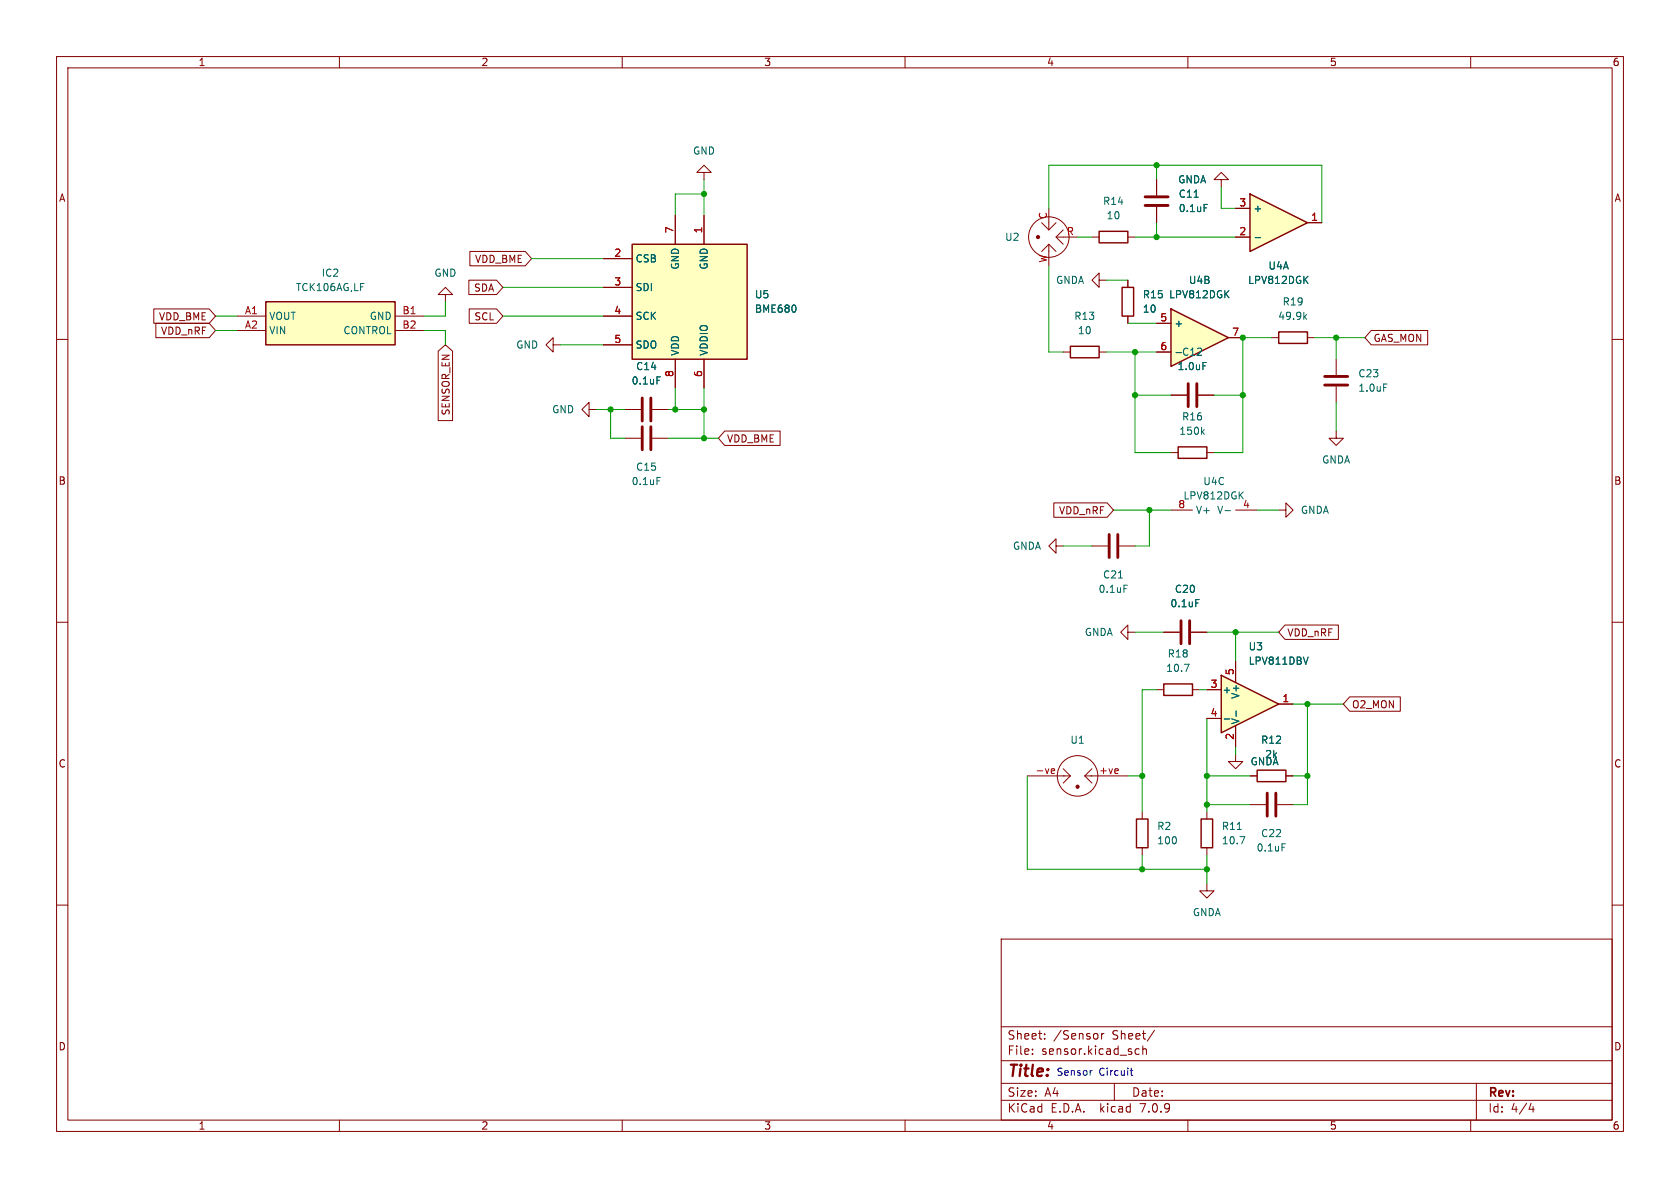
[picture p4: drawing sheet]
<svg xmlns="http://www.w3.org/2000/svg" width="297mm" height="210mm" viewBox="0 0 297 210" stroke-linecap="round" stroke-linejoin="round" font-family="sans-serif">
<g fill="none" stroke="#840000" stroke-width=".18">
<path d="M10 10h277v190h-277zM12 12h273v186h-273zM60 10v2M110 10v2M160 10v2M210 10v2M260 10v2M119.4 38.1v5.1M124.5 30.5h1.2l-1.2-1.3-1.3 1.3h1.3v1.3M124.5 38.1v5.1M184.1 39.4l1.3 1.2M185.4 36.8v3.8"/>
<path d="M186.7 39.4l-1.3 1.2M10 60h2M41.9 55.9h5.1M41.9 58.4h5.1M69.8 55.9h5.1M69.8 58.4h5.1M78.7 52.1h1.3l-1.3-1.3-1.2 1.3h1.2v1.2M106.7 45.7h5.1M106.7 50.8h5.1M106.7 55.9h5.1M185.4 43.2v1.3M185.4 43.2l1.3 1.3"/>
<path d="M185.4 43.2l-1.3 1.3M186.7 41.9h3.8M188 40.6l-1.3 1.3 1.3 1.3M224.8 59.7h1.3M231.1 59.7h1.3M285 60h2M97.8 61v-1.3l-1.3 1.3 1.3 1.2v-1.2h1.3M104.1 72.4v-1.3l-1.2 1.3 1.2 1.3v-1.3h1.3M106.7 61h5.1M110.5 77.5h2.8M110.5 72.4h2.8M115.3 77.5h2.8"/>
<path d="M115.3 72.4h2.8M119.4 63.5v5.1M124.5 63.5v5.1M207 69.9h2.8M211.8 69.9h2.8M236.2 76.2v1.3h1.3l-1.3 1.2-1.3-1.2h1.3M186.7 96.5v-1.2l-1.3 1.2 1.3 1.3v-1.3h1.3M207 80h1.3M213.4 80h1.2M226.1 90.2h1.2v-1.3l1.3 1.3-1.3 1.2v-1.2M10 110h2M285 110h2"/>
<path d="M181.6 137.2h7.6M188 135.9l1.2 1.3M189.2 137.2l-1.2 1.2M191.8 137.2h7.6M191.8 137.2l1.2 1.2M193 135.9l-1.2 1.3M218.4 133.4v1.2h1.3l-1.3 1.3-1.2-1.3h1.2M10 160h2M213.4 156.2v1.3h1.2l-1.2 1.3-1.3-1.3h1.3M285 160h2M177 166h108v32h-108zM60 198v2"/>
<path d="M110 198v2M160 198v2M177 194.5h108M177 191.5h108M177 187.5h108M177 181.5h108M182.5 186.3v.1M182.5 185.5v.1M184.7 183.6v.1M184.7 182.8v.1M194.7 182.7v1M195.2 182.7l-.3 .1-.2 .2"/>
<path d="M197 191.5v3M200.8 186.3h.6M200.8 185.5h.6M202 185.5l.2-.1 .4 .1 .1 .9M202 184.9v1.5M204.1 182.1l-1.3 2M210 198v2M260 198v2M261 191.5v6.5M270.7 195l-.4 1.1h.9M271 195.6v1"/>
<circle cx="183.4" cy="41.9" r=".13"/>
<circle cx="183.5" cy="41.9" r=".13"/>
<circle cx="183.5" cy="41.9" r=".28"/>
<circle cx="185.4" cy="41.9" r="3.6"/>
<circle cx="190.5" cy="137.2" r="3.6"/>
<circle cx="190.5" cy="139.1" r=".13"/>
<circle cx="190.5" cy="139.2" r=".13"/>
<circle cx="190.5" cy="139.1" r=".28"/>
</g>
<g fill="#ffffc2" stroke="#ffffc2" stroke-width=".18">
<path d="M111.8 43.2h20.3v20.3h-20.3z"/>
<path d="M47 53.3h22.8v7.7h-22.8z"/>
</g>
<path d="M47 53.3h22.8v7.7h-22.8zM111.8 43.2h20.3v20.3h-20.3zM226.1 58.7h5v2h-5zM208.3 79h5.1v2h-5.1z" fill="none" stroke="#840000" stroke-width=".25"/>
<path d="M140.7 54.2v.7M230.6 56l.4 .5M231 55.6l-.5 .5M116.1 66.6h.6M212.5 76.3l.4 .5M212.7 64.1h.6M212.9 75.9l-.5 .5M116.1 84.4h.6" fill="none" stroke="#006464" stroke-width=".18"/>
<path d="M113.5 70.4v4M113.5 75.4v4.1M115.1 70.4v4M115.1 75.4v4.1M210.1 67.8v4.1M211.6 67.8v4.1" fill="none" stroke="#840000" stroke-width=".51"/>
<path d="M185.9 136.7h.5M185.9 136l.4-.1 .2 .3-.7 .1M197.6 136l.1 .2-.6 .1" fill="none" stroke="#a90000" stroke-width=".18"/>
<path d="M207 54.6l10.2 5.1-10.2 5.1z" fill="#ffffc2"/>
<path d="M198.4 50.8h2v5.1h-2zM207 54.6l10.2 5.1-10.2 5.1zM189.2 61.2h5.1v2h-5.1zM205.7 120.9h5.1v2h-5.1zM222.2 136.1h5.1v2.1h-5.1z" fill="none" stroke="#840000" stroke-width=".25"/>
<g fill="none" stroke="#840000" stroke-width=".18">
<path d="M204.5 31.8v2.7M204.5 36.6v2.8M194.3 49.5v-1.2l-1.3 1.2 1.3 1.3v-1.3h1.3M199.4 49.5v1.3M199.4 55.9v1.3M204.5 57.2h2.5M217.2 59.7h2.5M188 62.2h1.2M194.3 62.2h1.3M204.5 62.2h2.5M207 90.2h3.8M218.4 90.2h3.8"/>
<path d="M204.5 121.9h1.2M210.8 121.9h1.3M221 137.2h1.2M227.3 137.2h1.3"/>
</g>
<path d="M211.1 34.9h.7M212.9 36.1h.6M216.6 90.3h.9M209.4 117.4h.8l-.5 1.3" fill="none" stroke="#006464" stroke-width=".18"/>
<path d="M202.4 34.8h4.1M202.4 36.3h4.1" fill="none" stroke="#840000" stroke-width=".51"/>
<path d="M221 34.3l10.1 5.1-10.1 5.1z" fill="#ffffc2"/>
<path d="M221 34.3l10.1 5.1-10.1 5.1zM194.3 40.9h5.1v2h-5.1zM200.9 144.8h2v5.1h-2z" fill="none" stroke="#840000" stroke-width=".25"/>
<path d="M215.9 31.8h1.3l-1.3-1.3-1.3 1.3h1.3v1.2M218.4 36.8h2.6M231.1 39.4h2.6M193 41.9h1.3M199.4 41.9h1.3M218.4 41.9h2.6M236.2 63.5v2.8M236.2 68.3v2.8M201.9 143.5v1.3M201.9 149.9v1.2" fill="none" stroke="#840000" stroke-width=".18"/>
<path d="M221.9 42h1M244.6 67.9h.6" fill="none" stroke="#006464" stroke-width=".18"/>
<path d="M234.2 66.5h4.1M234.2 68.1h4.1" fill="none" stroke="#840000" stroke-width=".51"/>
<path d="M215.9 119.4l10.2 5.1-10.2 5z" fill="#ffffc2"/>
<path d="M215.9 119.4l10.2 5.1-10.2 5zM212.3 144.8h2.1v5.1h-2.1z" fill="none" stroke="#840000" stroke-width=".25"/>
<g fill="none" stroke="#840000" stroke-width=".18">
<path d="M119.4 38.1v5.1M124.5 38.1v5.1M204.5 31.8v2.7M204.5 36.6v2.8M218.4 36.8h2.6M231.1 39.4h2.6M27.2 54.6h9.8l1.1 1.3-1.1 1.3h-9.8zM27.6 57.1h9.4l1.1 1.3-1.1 1.3h-9.4zM82.9 49.5h4.9l1.1 1.3-1.1 1.3h-4.9zM82.9 54.6h4.9l1.1 1.3-1.1 1.3h-4.9zM83.1 44.4h9.8l1.1 1.3-1.1 1.3h-9.8zM106.7 45.7h5.1"/>
<path d="M106.7 50.8h5.1M106.7 55.9h5.1M199.4 49.5v1.3M199.4 55.9v1.3M204.5 57.2h2.5M217.2 59.7h2.5M218.4 41.9h2.6M242.4 58.4h10v2.6h-10l-1.1-1.3zM77.5 62.1l1.2-1.1 1.3 1.1v12.3h-2.5zM106.7 61h5.1M110.5 72.4h2.8M115.3 72.4h2.8"/>
<path d="M119.4 63.5v5.1M124.5 63.5v5.1M128.1 76.2h9.8v2.5h-9.8l-1.1-1.2zM204.5 62.2h2.5M207 69.9h2.8M211.8 69.9h2.8M186.3 88.9h9.4l1.1 1.3-1.1 1.2h-9.4zM193 96.5h2.8M197.9 96.5h2.8M199.4 111.8v-1.3l-1.3 1.3 1.3 1.2v-1.2h1.3M205.7 111.8h2.8M210.6 111.8h2.8"/>
<path d="M218.4 116.8v3.9M227.2 110.5h9.4v2.5h-9.4l-1.1-1.2zM213.4 121.9h2.5M213.4 127h2.5M218.4 128.3v3.8M221 137.2h1.2M226.1 124.5h2.5M227.3 137.2h1.3M238.6 123.2h9v2.5h-9l-1.1-1.2zM213.4 143.5v1.3M213.4 149.9v1.2M221 142.2h2.8"/>
<path d="M225.8 142.2h2.8"/>
</g>
<g fill="none" stroke="#006464" stroke-width=".18">
<path d="M211.1 34.9h.7M212.9 36.1h.6M140.7 54.2v.7M221.9 42h1M116.1 66.6h.6M212.7 64.1h.6M197.7 102.2h.8M198.7 103.4h.6M211.4 106h.6M231.3 116.1l-.5 1.3M216.4 127.1h1M218.5 125.7v1"/>
<path d="M218.7 146.6h.8M219.2 147.9h.9l-.6 1.3M226.6 149.2h.6"/>
</g>
<path d="M196.1 94.5v4.1M197.6 94.5v4.1M208.8 109.7v4.1M210.3 109.7v4.1M224 140.2v4.1M225.6 140.2v4.1" fill="none" stroke="#840000" stroke-width=".51"/>
<path d="M193.1 189.2l-.3 .1M199.8 189.2h.5M200 188.8v1.1l.3 .2" fill="none" stroke="#0000c2" stroke-width=".18"/>
<g fill="none" stroke="#009600" stroke-width=".18">
<path d="M124.5 31.8v6.3M124.5 34.3h-5.1v3.8M185.4 36.8v-7.6h48.3v10.2M204.5 29.2v2.6M204.5 39.4v2.5M215.9 33v3.8h2.5M38.1 55.9h3.8M38.1 58.4h3.8M74.9 58.4h3.8v2.6M78.7 53.3v2.6h-3.8M88.9 55.9h17.8M88.9 50.8h17.8"/>
<path d="M94 45.7h12.7M185.4 47v15.2h2.6M190.5 41.9h2.5M195.6 49.5h3.8M199.4 57.2h5.1M200.7 41.9h17.7M224.8 59.7h-5.1v20.3h-5.1M232.4 59.7h8.9M236.2 59.7v3.8M99.1 61h7.6M105.4 72.4h5.1M107.9 72.4v5.1h2.6"/>
<path d="M118.1 77.5h8.9M118.1 72.4h6.4M119.4 68.6v3.8M124.5 68.6v8.9M195.6 62.2h8.9M200.7 62.2v17.8h6.3M200.7 69.9h6.3M214.6 69.9h5.1M236.2 71.1v5.1M188 96.5h5M196.8 90.2h10.2M203.2 90.2v6.3h-2.5"/>
<path d="M222.2 90.2h3.9M200.7 111.8h5M213.4 111.8h12.7M218.4 111.8v5M181.6 137.2v16.5h31.8M199.4 137.2h2.5M204.5 121.9h-2.6v21.6M212.1 121.9h1.3M213.4 127v16.5M213.4 137.2h7.6M218.4 132.1v1.3M228.6 124.5h8.9"/>
<path d="M228.6 137.2h2.5M231.1 124.5v17.7h-2.5M201.9 151.1v2.6M213.4 142.2h7.6M213.4 151.1v5.1"/>
</g>
<g fill="#009600" stroke="#009600" stroke-width=".18">
<circle cx="231.1" cy="137.2" r=".46"/>
<circle cx="231.1" cy="124.5" r=".46"/>
<circle cx="201.9" cy="153.7" r=".46"/>
<circle cx="201.9" cy="137.2" r=".46"/>
<circle cx="213.4" cy="153.7" r=".46"/>
<circle cx="213.4" cy="142.2" r=".46"/>
<circle cx="213.4" cy="137.2" r=".46"/>
<circle cx="218.4" cy="111.8" r=".46"/>
<circle cx="200.7" cy="62.2" r=".46"/>
<circle cx="200.7" cy="69.9" r=".46"/>
<circle cx="203.2" cy="90.2" r=".46"/>
<circle cx="124.5" cy="77.5" r=".46"/>
<circle cx="124.5" cy="34.3" r=".46"/>
<circle cx="219.7" cy="69.9" r=".46"/>
<circle cx="236.2" cy="59.7" r=".46"/>
<circle cx="204.5" cy="29.2" r=".46"/>
<circle cx="204.5" cy="41.9" r=".46"/>
<circle cx="219.7" cy="59.7" r=".46"/>
<circle cx="119.4" cy="72.4" r=".46"/>
<circle cx="124.5" cy="72.4" r=".46"/>
<circle cx="107.9" cy="72.4" r=".46"/>
</g>
<text font-size="2.8" fill="#840000" x="178" y="190.9">Title:</text>
<g font-size="2.1" fill="#840000">
<text x="178" y="184">Sheet:</text>
<text x="186.2" y="184">/Sensor</text>
<text x="196.7" y="184">Sheet/</text>
<text x="178" y="186.7">File:</text>
<text x="184.1" y="186.7">sensor.kicad_sch</text>
<text x="178" y="196.9">KiCad</text>
<text x="178" y="194.1">Size:</text>
<text x="184.7" y="194.1">A4</text>
<text x="185.7" y="196.9">E.D.A.</text>
<text x="194.6" y="196.9">kicad</text>
<text x="200" y="194.1">Date:</text>
<text x="201.8" y="196.9">7.0.9</text>
<text x="263" y="194.3">Rev:</text>
<text x="263" y="196.9">Id:</text>
<text x="267.1" y="196.9">4/4</text>
</g>
<g font-size="1.8" fill="#840000">
<text x="35" y="11.9">1</text>
<text x="85" y="11.9">2</text>
<text x="135" y="11.9">3</text>
<text x="185" y="11.9">4</text>
<text x="235" y="11.9">5</text>
<text x="285" y="11.9">6</text>
<text x="10.3" y="35.9">A</text>
<text x="285.3" y="35.9">A</text>
<text x="83.9" y="46.7">VDD_BME</text>
<text x="83.7" y="51.8">SDA</text>
<text x="28" y="56.8">VDD_BME</text>
<text x="28.4" y="59.4">VDD_nRF</text>
<text x="83.8" y="56.8">SCL</text>
<text x="242.7" y="60.6">GAS_MON</text>
<text x="79.7" y="73.5" transform="rotate(-90 79.7 73.5)">SENSOR_EN</text>
<text x="128.4" y="78.4">VDD_BME</text>
<text x="10.3" y="85.9">B</text>
<text x="285.3" y="85.9">B</text>
<text x="187.1" y="91.1">VDD_nRF</text>
<text x="227.5" y="112.7">VDD_nRF</text>
<text x="238.9" y="125.4">O2_MON</text>
<text x="10.3" y="135.9">C</text>
<text x="285.3" y="135.9">C</text>
<text x="10.3" y="185.9">D</text>
<text x="285.3" y="185.9">D</text>
<text x="35" y="199.9">1</text>
<text x="85" y="199.9">2</text>
<text x="135" y="199.9">3</text>
<text x="185" y="199.9">4</text>
<text x="235" y="199.9">5</text>
<text x="285" y="199.9">6</text>
</g>
<g font-size="1.8" fill="#006464">
<text x="122.4" y="27.5">GND</text>
<text x="208.2" y="32.6">GNDA</text>
<text x="208.3" y="35.2">C11</text>
<text x="194.9" y="36.4">R14</text>
<text x="195.5" y="39">10</text>
<text x="208.3" y="37.7">0.1uF</text>
<text x="221.5" y="37.7">+</text>
<text x="112.3" y="46.6">CSB</text>
<text x="120.2" y="47.8" transform="rotate(-90 120.2 47.8)">GND</text>
<text x="125.3" y="47.8" transform="rotate(-90 125.3 47.8)">GND</text>
<text x="177.6" y="42.8">U2</text>
<text x="224.1" y="47.9">U4A</text>
<text x="52.2" y="51.7">TCK106AG,LF</text>
<text x="56.8" y="49.1">IC2</text>
<text x="76.7" y="49.1">GND</text>
<text x="112.3" y="51.7">SDI</text>
<text x="133.4" y="52.9">U5</text>
<text x="186.6" y="50.4">GNDA</text>
<text x="201.9" y="52.9">R15</text>
<text x="206.6" y="52.9">LPV812DGK</text>
<text x="210.1" y="50.4">U4B</text>
<text x="220.5" y="50.4">LPV812DGK</text>
<text x="47.5" y="56.7">VOUT</text>
<text x="47.5" y="59.3">VIN</text>
<text x="60.6" y="59.3">CONTROL</text>
<text x="65.3" y="56.7">GND</text>
<text x="112.3" y="56.7">SCK</text>
<text x="133.4" y="55.5">BME680</text>
<text x="189.8" y="56.7">R13</text>
<text x="190.5" y="59.3">10</text>
<text x="201.9" y="55.5">10</text>
<text x="207.5" y="58">+</text>
<text x="225.9" y="56.7">49.9k</text>
<text x="226.7" y="54.2">R19</text>
<text x="91.2" y="61.8">GND</text>
<text x="112.3" y="61.8">SDO</text>
<text x="112.4" y="65.6">C14</text>
<text x="120.2" y="63" transform="rotate(-90 120.2 63)">VDD</text>
<text x="125.3" y="63" transform="rotate(-90 125.3 63)">VDDIO</text>
<text x="207.5" y="63.1">- C12</text>
<text x="208.1" y="65.6">1.0uF</text>
<text x="111.6" y="68.2">0.1uF</text>
<text x="240" y="66.9">C23</text>
<text x="240" y="69.4">1.0uF</text>
<text x="97.5" y="73.3">GND</text>
<text x="208.4" y="77.1">150k</text>
<text x="208.9" y="74.5">R16</text>
<text x="112.4" y="83.4">C15</text>
<text x="233.6" y="82.1">GNDA</text>
<text x="111.6" y="86">0.1uF</text>
<text x="209.1" y="88.5">LPV812DGK</text>
<text x="212.6" y="86">U4C</text>
<text x="211.3" y="91">V+</text>
<text x="215.1" y="91">V-</text>
<text x="229.9" y="91">GNDA</text>
<text x="179" y="97.4">GNDA</text>
<text x="194.1" y="105">0.1uF</text>
<text x="194.9" y="102.5">C21</text>
<text x="206.8" y="107.5">0.1uF</text>
<text x="207.6" y="105">C20</text>
<text x="191.7" y="112.6">GNDA</text>
<text x="206.1" y="119">10.7</text>
<text x="206.3" y="116.4">R18</text>
<text x="220.6" y="115.2">U3</text>
<text x="220.6" y="117.7">LPV811DBV</text>
<text x="216" y="122.8">+</text>
<text x="219.3" y="123.6" transform="rotate(-90 219.3 123.6)">V+</text>
<text x="189.1" y="131.7">U1</text>
<text x="219.3" y="128.1" transform="rotate(-90 219.3 128.1)">V-</text>
<text x="222.8" y="131.7">R12</text>
<text x="221" y="135.5">GNDA</text>
<text x="223.6" y="134.2">2k</text>
<text x="204.5" y="146.9">R2</text>
<text x="204.5" y="149.5">100</text>
<text x="215.9" y="149.5">10.7</text>
<text x="215.9" y="146.9">R11</text>
<text x="222.8" y="148.2">C22</text>
<text x="222.1" y="150.7">0.1uF</text>
<text x="210.8" y="162.2">GNDA</text>
</g>
<g font-size="1.8" fill="#a90000">
<text x="119.1" y="41.3" transform="rotate(-90 119.1 41.3)">7</text>
<text x="124.2" y="41.3" transform="rotate(-90 124.2 41.3)">1</text>
<text x="185.2" y="38.8" transform="rotate(-90 185.2 38.8)">C</text>
<text x="188.5" y="41.7">R</text>
<text x="219" y="41.7">2</text>
<text x="219" y="36.6">3</text>
<text x="231.7" y="39.1">1</text>
<text x="108.5" y="45.5">2</text>
<text x="185.2" y="46.5" transform="rotate(-90 185.2 46.5)">W</text>
<text x="108.5" y="50.5">3</text>
<text x="43.2" y="55.6">A1</text>
<text x="43.2" y="58.2">A2</text>
<text x="71" y="55.6">B1</text>
<text x="71" y="58.2">B2</text>
<text x="108.5" y="55.6">4</text>
<text x="205" y="56.9">5</text>
<text x="217.7" y="59.4">7</text>
<text x="108.5" y="60.7">5</text>
<text x="205" y="62">6</text>
<text x="119.1" y="66.7" transform="rotate(-90 119.1 66.7)">8</text>
<text x="124.2" y="66.7" transform="rotate(-90 124.2 66.7)">6</text>
<text x="208.2" y="89.9">8</text>
<text x="219.6" y="89.9">4</text>
<text x="218.2" y="119.5" transform="rotate(-90 218.2 119.5)">5</text>
<text x="213.9" y="121.7">3</text>
<text x="226.6" y="124.2">1</text>
<text x="213.9" y="126.7">4</text>
<text x="218.2" y="130.9" transform="rotate(-90 218.2 130.9)">2</text>
<text x="183" y="136.9">-ve</text>
<text x="194.2" y="136.9">+ve</text>
</g>
<g font-size="1.8" fill="#0000c2">
<text x="186.7" y="190.2">Sensor</text>
<text x="194.3" y="190.2">Circuit</text>
</g>
</svg>
